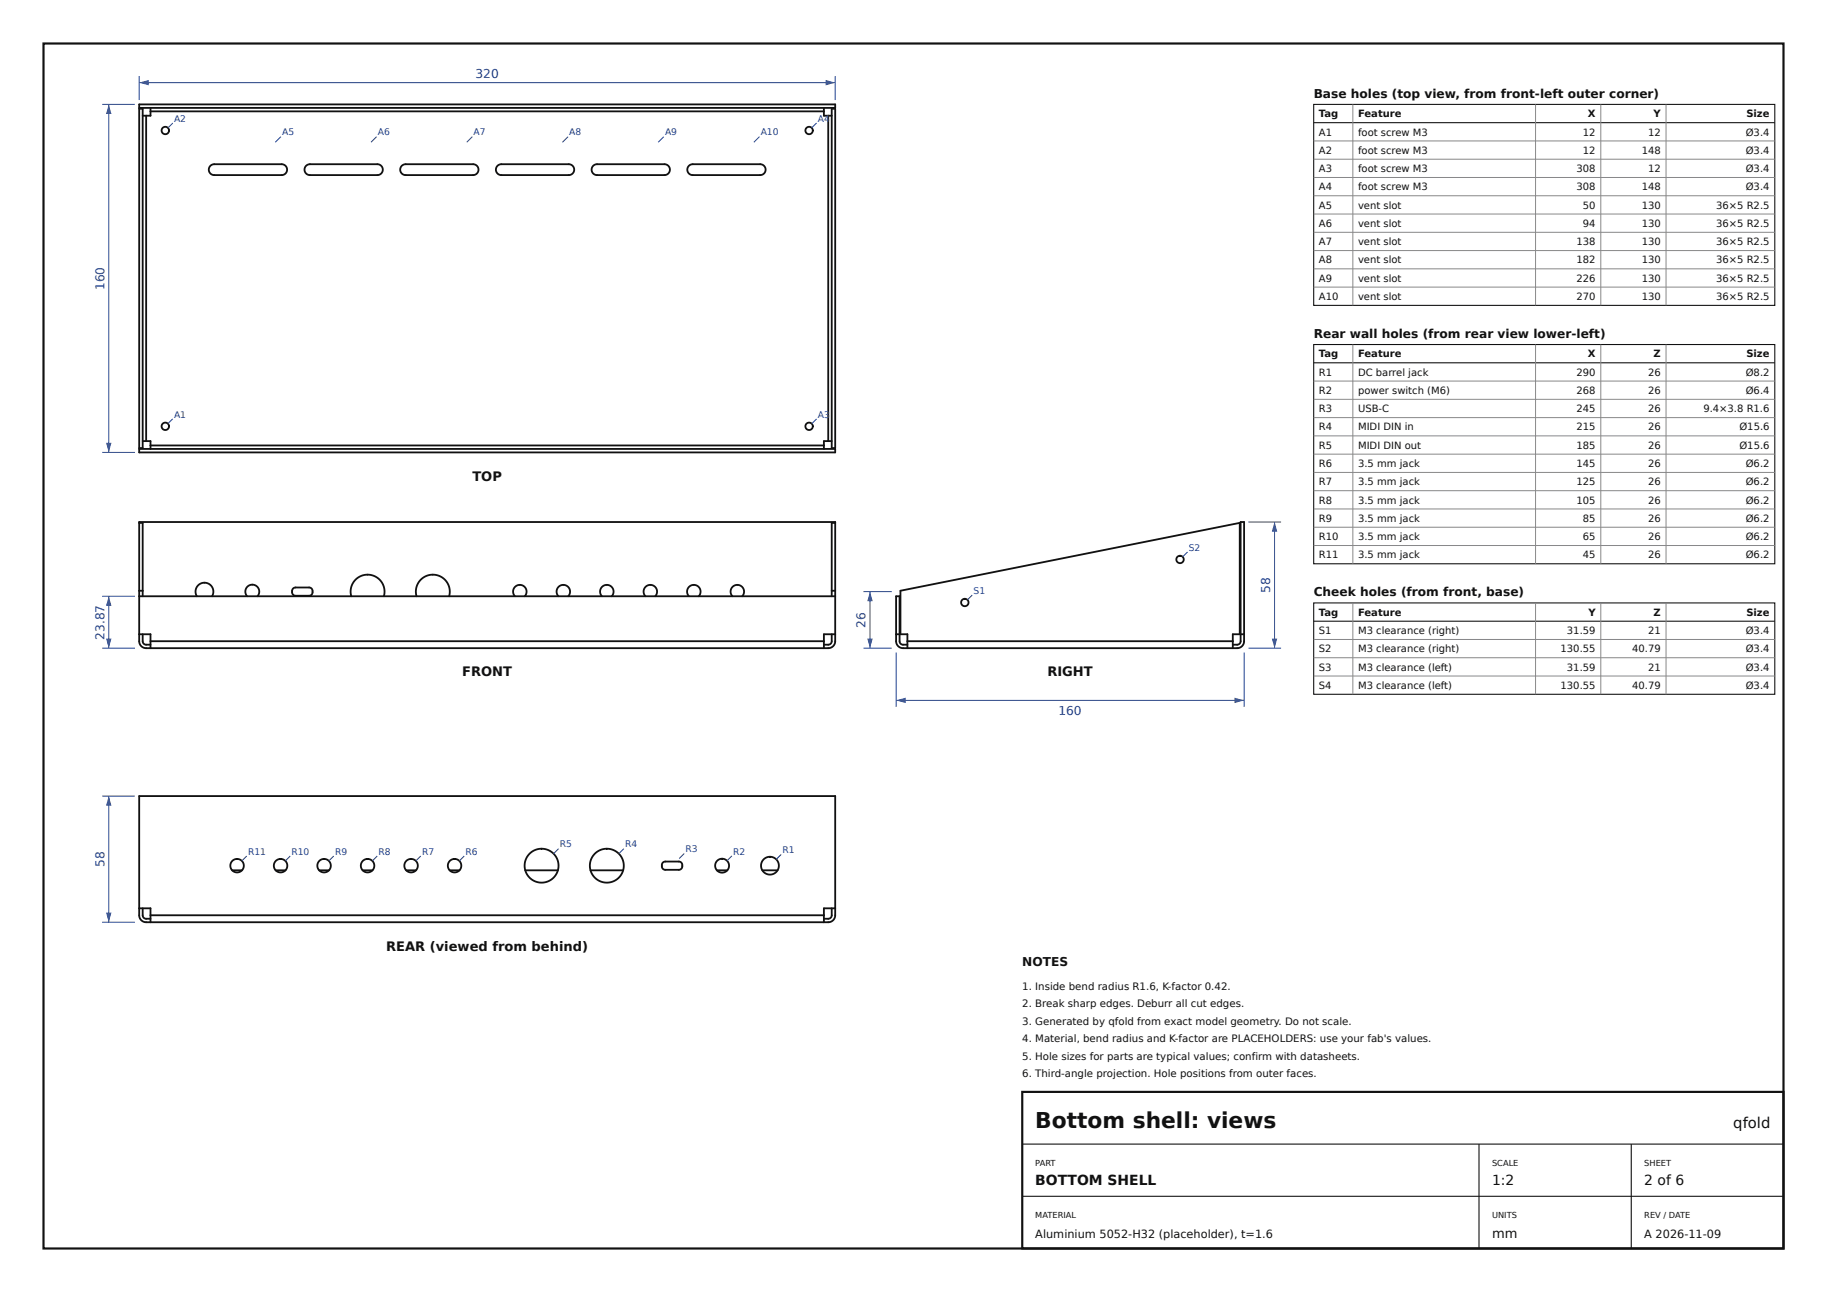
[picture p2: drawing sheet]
<svg xmlns="http://www.w3.org/2000/svg" width="420mm" height="297mm" viewBox="0 0 420 297" stroke-linecap="round" stroke-linejoin="round" font-family="sans-serif">
<path d="M10 10h400v277h-400zM235 251h175v36h-175z" fill="none" stroke="#111" stroke-width=".5"/>
<path d="M235 263h175M235 275h175M340 263v24M375 263v24" fill="none" stroke="#111" stroke-width=".25"/>
<g fill="none" stroke="#111" stroke-width=".42">
<path d="M32 25h.8v78h-.8zM32 24h160v.8h-160zM33.6 26.6v74.8M34.6 24.8v1.8h-1.8M34.6 25.6h154.8M48.4 38.1l.8-.3h15.5a1.25 1.25 0 0 1 1.3 1.2 1.25 1.25 0 0 1-1.3 1.2h-15.5a1.25 1.25 0 0 1-1.1-.7 1.25 1.25 0 0 1 .3-1.4zM70.4 38.1l.9-.3h15.5a1.25 1.25 0 0 1 1.2 1.2 1.25 1.25 0 0 1-1.2 1.2h-15.5a1.25 1.25 0 0 1-1.2-.7 1.25 1.25 0 0 1 .3-1.4zM92.4 38.1l.9-.3h15.5a1.25 1.25 0 0 1 1.2 1.2 1.25 1.25 0 0 1-1.2 1.2h-15.5a1.25 1.25 0 0 1-1.2-.7 1.25 1.25 0 0 1 .3-1.4zM114.4 38.1l.8-.3h15.5a1.25 1.25 0 0 1 1.3 1.2 1.25 1.25 0 0 1-1.3 1.2h-15.5a1.25 1.25 0 0 1-1.1-.7 1.25 1.25 0 0 1 .3-1.4zM136.4 38.1l.8-.3h15.5a1.25 1.25 0 0 1 1.3 1.2 1.25 1.25 0 0 1-1.3 1.2h-15.5a1.25 1.25 0 0 1-1.1-.7 1.25 1.25 0 0 1 .3-1.4zM158.4 38.1l.9-.3h15.5a1.25 1.25 0 0 1 1.2 1.2 1.25 1.25 0 0 1-1.2 1.2h-15.5a1.25 1.25 0 0 1-1.2-.7 1.25 1.25 0 0 1 .3-1.4zM189.4 24.8v1.8h1.8"/>
<path d="M190.4 26.6v74.8M191.2 25h.8v78h-.8zM32 120h160v27.4a1.6 1.6 0 0 1-1.6 1.6h-156.8a1.6 1.6 0 0 1-1.6-1.6zM32 103.2h160v.8h-160zM32.8 101.4h1.8v1.8M34.6 102.4h154.8M191.2 101.4h-1.8v1.8M32 120.2h.8v16.9M32 135.8h.8M32 137.1h160M45.2 137.1a2.05 2.05 0 0 1 1.8-3.2 2.05 2.05 0 0 1 1.8 3.2M56.8 137.1a1.6 1.6 0 0 1 .1-2.3 1.6 1.6 0 0 1 2.2 0 1.6 1.6 0 0 1 .1 2.3"/>
<path d="M67.4 135.3l.5-.2h3.3l.6 .4v.8l-.2 .4-.4 .2h-3.4l-.4-.2-.2-.4v-.6zM80.7 137.1a3.9 3.9 0 0 1 3.8-5 3.9 3.9 0 0 1 3.8 5M95.7 137.1a3.9 3.9 0 0 1 3.8-5 3.9 3.9 0 0 1 3.8 5M118.4 137.1a1.55 1.55 0 0 1 0-2.2 1.55 1.55 0 0 1 2.2 0 1.55 1.55 0 0 1 0 2.2M128.4 137.1a1.55 1.55 0 0 1 0-2.2 1.55 1.55 0 0 1 2.2 0 1.55 1.55 0 0 1 0 2.2M138.4 137.1a1.55 1.55 0 0 1 0-2.2 1.55 1.55 0 0 1 2.2 0 1.55 1.55 0 0 1 0 2.2M148.4 137.1a1.55 1.55 0 0 1 0-2.2 1.55 1.55 0 0 1 2.2 0 1.55 1.55 0 0 1 0 2.2M158.4 137.1a1.55 1.55 0 0 1 0-2.2 1.55 1.55 0 0 1 2.2 0 1.55 1.55 0 0 1 0 2.2M168.4 137.1a1.55 1.55 0 0 1 0-2.2 1.55 1.55 0 0 1 2.2 0 1.55 1.55 0 0 1 0 2.2M191.2 135.8h.8M192 120.2h-.8v16.9M32 145.8h2.6v3.2"/>
<path d="M32.8 145.8v1.7l.2 .4 .4 .3h1.2M34.6 147.4h154.8M191.2 145.8v1.7l-.2 .4-.4 .3h-1.2M192 145.8h-2.6v3.2M206 145.8h.8M208.6 148.2l-1.3-.1-.5-.6v-10.4h-.8v10.3a1.6 1.6 0 0 0 1.6 1.6h76.8a1.6 1.6 0 0 0 1.6-1.6v-27.4h-.8v27.5l-.2 .4-.3 .2-1.3 .1M208.6 149v-3.2h-1.6v-10l78-15.6v25.6h-1.6v3.2M208.6 147.4h74.8M285.2 145.8h.8M32 183h160v27.4a1.6 1.6 0 0 1-1.6 1.6h-156.8a1.6 1.6 0 0 1-1.6-1.6zM152.4 198.3l.5-.2h3.3l.6 .4v.8l-.2 .4-.4 .2h-3.4l-.4-.2-.2-.4v-.6zM32 208.8h2.6v3.2"/>
<path d="M32.8 208.8v1.7l.2 .4 .4 .3h1.2M34.6 210.4h154.8M53.4 200.1h2.2M63.4 200.1h2.2M73.4 200.1h2.2M83.4 200.1h2.2M93.4 200.1h2.2M103.4 200.1h2.2M120.7 200.1h7.6M135.7 200.1h7.6M164.8 200.1h2.4M175.2 200.1h3.6"/>
<path d="M191.2 208.8v1.7l-.2 .4-.4 .3h-1.2M192 208.8h-2.6v3.2"/>
<circle cx="38" cy="30" r=".85"/>
<circle cx="186" cy="30" r=".85"/>
<circle cx="38" cy="98" r=".85"/>
<circle cx="186" cy="98" r=".85"/>
<circle cx="221.8" cy="138.5" r=".85"/>
<circle cx="271.3" cy="128.6" r=".85"/>
<circle cx="54.5" cy="199" r="1.55"/>
<circle cx="64.5" cy="199" r="1.55"/>
<circle cx="74.5" cy="199" r="1.55"/>
<circle cx="84.5" cy="199" r="1.55"/>
<circle cx="94.5" cy="199" r="1.55"/>
<circle cx="104.5" cy="199" r="1.55"/>
<circle cx="124.5" cy="199" r="3.9"/>
<circle cx="139.5" cy="199" r="3.9"/>
<circle cx="166" cy="199" r="1.6"/>
<circle cx="177" cy="199" r="2.05"/>
</g>
<path d="M32 17.5v5.5M32 19h160M192 17.5v5.5" fill="none" stroke="#1d3f8f" stroke-width=".23"/>
<g fill="#1d3f8f">
<path d="M32 19l2.2-.6v1.2z"/>
<path d="M189.8 18.4l2.2 .6-2.2 .6z"/>
</g>
<path d="M23.5 24h7.5M25 24v80M23.5 104h7.5" fill="none" stroke="#1d3f8f" stroke-width=".23"/>
<g fill="#1d3f8f">
<path d="M24.4 101.8h1.2l-.6 2.2z"/>
<path d="M25 24l.6 2.2h-1.2z"/>
</g>
<path d="M23.5 137.1h7.5M25 137.1v11.9M23.5 149h7.5" fill="none" stroke="#1d3f8f" stroke-width=".23"/>
<g fill="#1d3f8f">
<path d="M24.4 146.8h1.2l-.6 2.2z"/>
<path d="M25 137.1l.6 2.2h-1.2z"/>
</g>
<path d="M198.5 136h6.5M200 136v13M198.5 149h6.5" fill="none" stroke="#1d3f8f" stroke-width=".23"/>
<g fill="#1d3f8f">
<path d="M199.4 146.8h1.2l-.6 2.2z"/>
<path d="M200 136l.6 2.2h-1.2z"/>
</g>
<path d="M287 120h7.5M293 120v29M287 149h7.5" fill="none" stroke="#1d3f8f" stroke-width=".23"/>
<g fill="#1d3f8f">
<path d="M292.4 146.8h1.2l-.6 2.2z"/>
<path d="M293 120l.6 2.2h-1.2z"/>
</g>
<path d="M206 150v12.5M286 150v12.5M206 161h80" fill="none" stroke="#1d3f8f" stroke-width=".23"/>
<g fill="#1d3f8f">
<path d="M206 161l2.2-.6v1.2z"/>
<path d="M283.8 160.4l2.2 .6-2.2 .6z"/>
</g>
<path d="M23.5 183h7.5M25 183v29M23.5 212h7.5" fill="none" stroke="#1d3f8f" stroke-width=".23"/>
<g fill="#1d3f8f">
<path d="M24.4 209.8h1.2l-.6 2.2z"/>
<path d="M25 183l.6 2.2h-1.2z"/>
</g>
<g fill="none" stroke="#1d3f8f" stroke-width=".23">
<path d="M39.7 28.3l-1.1 1.1M64.6 31.4l-1.3 1.3M86.6 31.4l-1.3 1.3M108.6 31.4l-1.3 1.3M130.6 31.4l-1.3 1.3M152.6 31.4l-1.3 1.3M174.6 31.4l-1.3 1.3M187.7 28.3l-1.1 1.1M39.7 96.3l-1.1 1.1M187.7 96.3l-1.1 1.1M223.5 136.8l-1.1 1.1M273 126.9l-1.1 1.1"/>
<path d="M56.7 196.8l-1.1 1.1M66.7 196.8l-1.1 1.1M76.7 196.8l-1.1 1.1M86.7 196.8l-1.1 1.1M96.7 196.8l-1.1 1.1M106.7 196.8l-1.1 1.1M128.4 195.1l-1.2 1.2M143.4 195.1l-1.2 1.2M157.3 196.2l-1.2 1.2M168.3 196.7l-1.2 1.2M179.6 196.4l-1.2 1.2"/>
</g>
<path d="M302 24h106v46.2h-106zM302 28.2h106M302 79.2h106v50.4h-106zM302 83.4h106M302 138.6h106v21h-106zM302 142.8h106" fill="none" stroke="#111" stroke-width=".25"/>
<g fill="none" stroke="#888" stroke-width=".23">
<path d="M302 32.4h106M302 36.6h106M311 24v46.2M353 24v46.2M368 24v46.2M383 24v46.2M302 40.8h106M302 45h106M302 49.2h106M302 53.4h106M302 57.6h106M302 61.8h106"/>
<path d="M302 66h106M311 79.2v50.4M353 79.2v50.4M368 79.2v50.4M383 79.2v50.4M302 87.6h106M302 91.8h106M302 96h106M302 100.2h106M302 104.4h106M302 108.6h106M302 112.8h106"/>
<path d="M302 117h106M302 121.2h106M302 125.4h106M311 138.6v21M353 138.6v21M368 138.6v21M383 138.6v21M302 147h106M302 151.2h106M302 155.4h106"/>
</g>
<text font-size="5" fill="#111" x="238" y="259.4">Bottom shell: views</text>
<text font-size="3.4" fill="#111" x="398.5" y="259.4">qfold</text>
<g font-size="3.2" fill="#111">
<text x="238" y="272.5">BOTTOM SHELL</text>
<text x="343" y="272.5">1:2</text>
<text x="378" y="272.5">2 of 6</text>
</g>
<g font-size="3" fill="#111">
<text x="108.6" y="110.5">TOP</text>
<text x="106.3" y="155.5">FRONT</text>
<text x="240.8" y="155.5">RIGHT</text>
<text x="88.8" y="218.5">REAR (viewed from behind)</text>
<text x="343" y="284.5">mm</text>
</g>
<g font-size="2.8" fill="#1d3f8f">
<text x="109.3" y="18">320</text>
<text x="24" y="66.7" transform="rotate(-90 24 66.7)">160</text>
<text x="292" y="136.3" transform="rotate(-90 292 136.3)">58</text>
<text x="24" y="147" transform="rotate(-90 24 147)">23.87</text>
<text x="199" y="144.3" transform="rotate(-90 199 144.3)">26</text>
<text x="243.3" y="164.4">160</text>
<text x="24" y="199.3" transform="rotate(-90 24 199.3)">58</text>
</g>
<g font-size="2.8" fill="#111">
<text x="302" y="22.5">Base holes (top view, from front-left outer corner)</text>
<text x="302" y="77.7">Rear wall holes (from rear view lower-left)</text>
<text x="302" y="137.1">Cheek holes (from front, base)</text>
<text x="235" y="222">NOTES</text>
</g>
<g font-size="2.6" fill="#111">
<text x="238" y="284.5">Aluminium 5052-H32 (placeholder), t=1.6</text>
<text x="378" y="284.5">A 2026-11-09</text>
</g>
<g font-size="2.3" fill="#111">
<text x="303.2" y="27">Tag</text>
<text x="312.2" y="27">Feature</text>
<text x="365" y="27">X</text>
<text x="380.1" y="27">Y</text>
<text x="401.5" y="27">Size</text>
<text x="303.2" y="31.1">A1</text>
<text x="303.2" y="35.3">A2</text>
<text x="312.2" y="31.1">foot screw M3</text>
<text x="312.2" y="35.3">foot screw M3</text>
<text x="363.9" y="31.1">12</text>
<text x="363.9" y="35.3">12</text>
<text x="377.4" y="35.3">148</text>
<text x="378.9" y="31.1">12</text>
<text x="401.3" y="31.1">Ø3.4</text>
<text x="401.3" y="35.3">Ø3.4</text>
<text x="303.2" y="39.5">A3</text>
<text x="312.2" y="39.5">foot screw M3</text>
<text x="362.4" y="39.5">308</text>
<text x="378.9" y="39.5">12</text>
<text x="401.3" y="39.5">Ø3.4</text>
<text x="303.2" y="43.8">A4</text>
<text x="303.2" y="48">A5</text>
<text x="312.2" y="43.8">foot screw M3</text>
<text x="312.2" y="48">vent slot</text>
<text x="362.4" y="43.8">308</text>
<text x="363.9" y="48">50</text>
<text x="377.4" y="43.8">148</text>
<text x="377.4" y="48">130</text>
<text x="394.5" y="48">36×5 R2.5</text>
<text x="401.3" y="43.8">Ø3.4</text>
<text x="303.2" y="52.2">A6</text>
<text x="312.2" y="52.2">vent slot</text>
<text x="363.9" y="52.2">94</text>
<text x="377.4" y="52.2">130</text>
<text x="394.5" y="52.2">36×5 R2.5</text>
<text x="303.2" y="56.3">A7</text>
<text x="312.2" y="56.3">vent slot</text>
<text x="362.4" y="56.3">138</text>
<text x="377.4" y="56.3">130</text>
<text x="394.5" y="56.3">36×5 R2.5</text>
<text x="303.2" y="60.5">A8</text>
<text x="303.2" y="64.8">A9</text>
<text x="312.2" y="60.5">vent slot</text>
<text x="312.2" y="64.8">vent slot</text>
<text x="362.4" y="60.5">182</text>
<text x="362.4" y="64.8">226</text>
<text x="377.4" y="60.5">130</text>
<text x="377.4" y="64.8">130</text>
<text x="394.5" y="60.5">36×5 R2.5</text>
<text x="394.5" y="64.8">36×5 R2.5</text>
<text x="303.2" y="69">A10</text>
<text x="312.2" y="69">vent slot</text>
<text x="362.4" y="69">270</text>
<text x="377.4" y="69">130</text>
<text x="394.5" y="69">36×5 R2.5</text>
<text x="303.2" y="82.2">Tag</text>
<text x="312.2" y="82.2">Feature</text>
<text x="365" y="82.2">X</text>
<text x="380.1" y="82.2">Z</text>
<text x="401.5" y="82.2">Size</text>
<text x="303.2" y="86.3">R1</text>
<text x="312.2" y="86.3">DC barrel jack</text>
<text x="362.4" y="86.3">290</text>
<text x="378.9" y="86.3">26</text>
<text x="401.3" y="86.3">Ø8.2</text>
<text x="303.2" y="90.5">R2</text>
<text x="303.2" y="94.7">R3</text>
<text x="312.2" y="90.5">power switch (M6)</text>
<text x="312.2" y="94.7">USB-C</text>
<text x="362.4" y="90.5">268</text>
<text x="362.4" y="94.7">245</text>
<text x="378.9" y="90.5">26</text>
<text x="378.9" y="94.7">26</text>
<text x="391.6" y="94.7">9.4×3.8 R1.6</text>
<text x="401.3" y="90.5">Ø6.4</text>
<text x="303.2" y="99">R4</text>
<text x="312.2" y="99">MIDI DIN in</text>
<text x="362.4" y="99">215</text>
<text x="378.9" y="99">26</text>
<text x="399.9" y="99">Ø15.6</text>
<text x="303.2" y="103.2">R5</text>
<text x="303.2" y="107.3">R6</text>
<text x="312.2" y="103.2">MIDI DIN out</text>
<text x="312.2" y="107.3">3.5 mm jack</text>
<text x="362.4" y="103.2">185</text>
<text x="362.4" y="107.3">145</text>
<text x="378.9" y="103.2">26</text>
<text x="378.9" y="107.3">26</text>
<text x="399.9" y="103.2">Ø15.6</text>
<text x="401.3" y="107.3">Ø6.2</text>
<text x="303.2" y="111.5">R7</text>
<text x="312.2" y="111.5">3.5 mm jack</text>
<text x="362.4" y="111.5">125</text>
<text x="378.9" y="111.5">26</text>
<text x="401.3" y="111.5">Ø6.2</text>
<text x="303.2" y="115.7">R8</text>
<text x="303.2" y="120">R9</text>
<text x="312.2" y="115.7">3.5 mm jack</text>
<text x="312.2" y="120">3.5 mm jack</text>
<text x="362.4" y="115.7">105</text>
<text x="363.9" y="120">85</text>
<text x="378.9" y="115.7">26</text>
<text x="378.9" y="120">26</text>
<text x="401.3" y="115.7">Ø6.2</text>
<text x="401.3" y="120">Ø6.2</text>
<text x="303.2" y="124.2">R10</text>
<text x="312.2" y="124.2">3.5 mm jack</text>
<text x="363.9" y="124.2">65</text>
<text x="378.9" y="124.2">26</text>
<text x="401.3" y="124.2">Ø6.2</text>
<text x="303.2" y="128.4">R11</text>
<text x="312.2" y="128.4">3.5 mm jack</text>
<text x="363.9" y="128.4">45</text>
<text x="378.9" y="128.4">26</text>
<text x="401.3" y="128.4">Ø6.2</text>
<text x="303.2" y="141.5">Tag</text>
<text x="312.2" y="141.5">Feature</text>
<text x="365.1" y="141.5">Y</text>
<text x="380.1" y="141.5">Z</text>
<text x="401.5" y="141.5">Size</text>
<text x="303.2" y="145.7">S1</text>
<text x="303.2" y="150">S2</text>
<text x="312.2" y="145.7">M3 clearance (right)</text>
<text x="312.2" y="150">M3 clearance (right)</text>
<text x="358.8" y="150">130.55</text>
<text x="360.2" y="145.7">31.59</text>
<text x="375.2" y="150">40.79</text>
<text x="378.9" y="145.7">21</text>
<text x="401.3" y="145.7">Ø3.4</text>
<text x="401.3" y="150">Ø3.4</text>
<text x="303.2" y="154.2">S3</text>
<text x="312.2" y="154.2">M3 clearance (left)</text>
<text x="360.2" y="154.2">31.59</text>
<text x="378.9" y="154.2">21</text>
<text x="401.3" y="154.2">Ø3.4</text>
<text x="303.2" y="158.4">S4</text>
<text x="312.2" y="158.4">M3 clearance (left)</text>
<text x="358.8" y="158.4">130.55</text>
<text x="375.2" y="158.4">40.79</text>
<text x="401.3" y="158.4">Ø3.4</text>
<text x="235" y="227.6">1. Inside bend radius R1.6, K-factor 0.42.</text>
<text x="235" y="231.6">2. Break sharp edges. Deburr all cut edges.</text>
<text x="235" y="235.6">3. Generated by qfold from exact model geometry. Do not scale.</text>
<text x="235" y="239.6">4. Material, bend radius and K-factor are PLACEHOLDERS: use your fab's values.</text>
<text x="235" y="243.6">5. Hole sizes for parts are typical values; confirm with datasheets.</text>
<text x="235" y="247.6">6. Third-angle projection. Hole positions from outer faces.</text>
</g>
<g font-size="2.1" fill="#1d3f8f">
<text x="40" y="28">A2</text>
<text x="188" y="28">A4</text>
<text x="64.9" y="31.1">A5</text>
<text x="86.9" y="31.1">A6</text>
<text x="108.9" y="31.1">A7</text>
<text x="130.9" y="31.1">A8</text>
<text x="152.9" y="31.1">A9</text>
<text x="174.9" y="31.1">A10</text>
<text x="40" y="96">A1</text>
<text x="188" y="96">A3</text>
<text x="273.3" y="126.6">S2</text>
<text x="223.8" y="136.5">S1</text>
<text x="57" y="196.5">R11</text>
<text x="67" y="196.5">R10</text>
<text x="77" y="196.5">R9</text>
<text x="87" y="196.5">R8</text>
<text x="97" y="196.5">R7</text>
<text x="107" y="196.5">R6</text>
<text x="128.7" y="194.8">R5</text>
<text x="143.7" y="194.8">R4</text>
<text x="157.6" y="195.9">R3</text>
<text x="168.6" y="196.4">R2</text>
<text x="179.9" y="196.1">R1</text>
</g>
<g font-size="1.9" fill="#111">
<text x="238" y="268">PART</text>
<text x="343" y="268">SCALE</text>
<text x="378" y="268">SHEET</text>
<text x="238" y="280">MATERIAL</text>
<text x="343" y="280">UNITS</text>
<text x="378" y="280">REV / DATE</text>
</g>
</svg>
